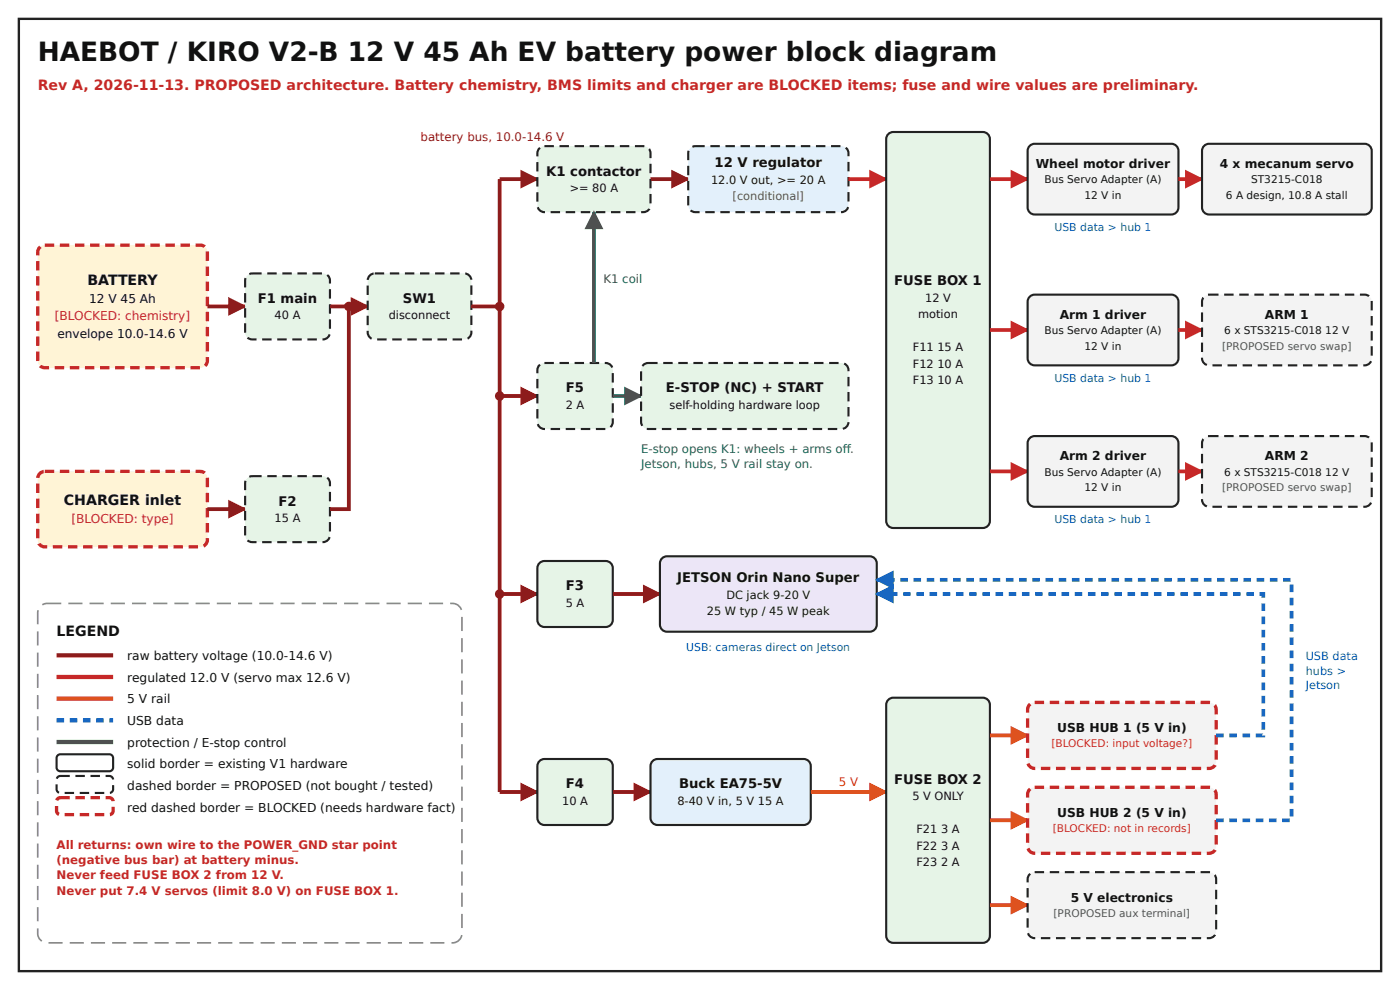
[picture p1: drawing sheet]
<svg xmlns="http://www.w3.org/2000/svg" width="297mm" height="210mm" viewBox="0 0 297 210" stroke-linecap="round" stroke-linejoin="round" font-family="sans-serif">
<path d="M4 4h289v202h-289z" fill="none" stroke="#222" stroke-width=".5"/>
<path d="M8.3 52.6l.7-.5 .5-.1h33a1.5 1.5 0 0 1 1.5 1.5v23a1.5 1.5 0 0 1-1.5 1.5h-33a1.5 1.5 0 0 1-1.5-1.5v-23z" fill="#fff4d6" stroke="#c62828" stroke-width=".7" stroke-dasharray="2 1.2" stroke-linecap="butt"/>
<path d="M44 65h8" fill="none" stroke="#8d1c1c" stroke-width=".8" stroke-linecap="butt"/>
<path d="M48.4 63l4 2-4 2z" fill="#8d1c1c"/>
<path d="M52.3 58.6l.7-.5 .5-.1h15a1.5 1.5 0 0 1 1.5 1.5v11a1.5 1.5 0 0 1-1.5 1.5h-15a1.5 1.5 0 0 1-1.5-1.5v-11z" fill="#e6f4e7" stroke="#222" stroke-width=".45" stroke-dasharray="2 1.2" stroke-linecap="butt"/>
<path d="M70 65h8" fill="none" stroke="#8d1c1c" stroke-width=".8" stroke-linecap="butt"/>
<path d="M74.4 63l4 2-4 2z" fill="#8d1c1c"/>
<path d="M78.3 58.6l.7-.5 .5-.1h19a1.5 1.5 0 0 1 1.5 1.5v11a1.5 1.5 0 0 1-1.5 1.5h-19a1.5 1.5 0 0 1-1.5-1.5v-11z" fill="#e6f4e7" stroke="#222" stroke-width=".45" stroke-dasharray="2 1.2" stroke-linecap="butt"/>
<path d="M8.3 100.6l.7-.5 .5-.1h33a1.5 1.5 0 0 1 1.5 1.5v13a1.5 1.5 0 0 1-1.5 1.5h-33a1.5 1.5 0 0 1-1.5-1.5v-13z" fill="#fff4d6" stroke="#c62828" stroke-width=".7" stroke-dasharray="2 1.2" stroke-linecap="butt"/>
<path d="M44 108h8" fill="none" stroke="#8d1c1c" stroke-width=".8" stroke-linecap="butt"/>
<path d="M48.4 106l4 2-4 2z" fill="#8d1c1c"/>
<path d="M52.3 101.6l.7-.5 .5-.1h15a1.5 1.5 0 0 1 1.5 1.5v11a1.5 1.5 0 0 1-1.5 1.5h-15a1.5 1.5 0 0 1-1.5-1.5v-11z" fill="#e6f4e7" stroke="#222" stroke-width=".45" stroke-dasharray="2 1.2" stroke-linecap="butt"/>
<path d="M74 65v43h-4" fill="none" stroke="#8d1c1c" stroke-width=".8" stroke-linecap="butt"/>
<circle cx="74" cy="65" r="1" fill="#8d1c1c"/>
<path d="M106 38v130M100 65h6" fill="none" stroke="#8d1c1c" stroke-width=".8" stroke-linecap="butt"/>
<g fill="#8d1c1c">
<circle cx="106" cy="65" r="1"/>
<circle cx="106" cy="84" r="1"/>
<circle cx="106" cy="126" r="1"/>
</g>
<path d="M106 38h8" fill="none" stroke="#8d1c1c" stroke-width=".8" stroke-linecap="butt"/>
<path d="M110.4 36l4 2-4 2z" fill="#8d1c1c"/>
<path d="M114.3 31.6l.7-.5 .5-.1h21a1.5 1.5 0 0 1 1.5 1.5v11a1.5 1.5 0 0 1-1.5 1.5h-21a1.5 1.5 0 0 1-1.5-1.5v-11z" fill="#e6f4e7" stroke="#222" stroke-width=".45" stroke-dasharray="2 1.2" stroke-linecap="butt"/>
<path d="M138 38h8" fill="none" stroke="#8d1c1c" stroke-width=".8" stroke-linecap="butt"/>
<path d="M142.4 36l4 2-4 2z" fill="#8d1c1c"/>
<path d="M146.3 31.6l.7-.5 .5-.1h31a1.5 1.5 0 0 1 1.5 1.5v11a1.5 1.5 0 0 1-1.5 1.5h-31a1.5 1.5 0 0 1-1.5-1.5v-11z" fill="#e3f0fb" stroke="#222" stroke-width=".45" stroke-dasharray="2 1.2" stroke-linecap="butt"/>
<path d="M180 38h8" fill="none" stroke="#c62828" stroke-width=".8" stroke-linecap="butt"/>
<path d="M184.4 36l4 2-4 2z" fill="#c62828"/>
<path d="M188.6 28.3l.9-.3h19a1.5 1.5 0 0 1 1.5 1.5v81a1.5 1.5 0 0 1-1.5 1.5h-19a1.5 1.5 0 0 1-1.5-1.5v-81l.1-.5z" fill="#e6f4e7" stroke="#222" stroke-width=".45"/>
<path d="M210 38h8" fill="none" stroke="#c62828" stroke-width=".8" stroke-linecap="butt"/>
<path d="M214.4 36l4 2-4 2z" fill="#c62828"/>
<path d="M218.6 30.8l.9-.3h29a1.5 1.5 0 0 1 1.5 1.5v12a1.5 1.5 0 0 1-1.5 1.5h-29a1.5 1.5 0 0 1-1.5-1.5v-12l.1-.5z" fill="#f3f3f3" stroke="#222" stroke-width=".45"/>
<path d="M250 38h5" fill="none" stroke="#c62828" stroke-width=".8" stroke-linecap="butt"/>
<path d="M251.4 36l4 2-4 2z" fill="#c62828"/>
<path d="M255.6 30.8l.9-.3h33a1.5 1.5 0 0 1 1.5 1.5v12a1.5 1.5 0 0 1-1.5 1.5h-33a1.5 1.5 0 0 1-1.5-1.5v-12l.1-.5z" fill="#f3f3f3" stroke="#222" stroke-width=".45"/>
<path d="M210 70h8" fill="none" stroke="#c62828" stroke-width=".8" stroke-linecap="butt"/>
<path d="M214.4 68l4 2-4 2z" fill="#c62828"/>
<path d="M218.6 62.8l.9-.3h29a1.5 1.5 0 0 1 1.5 1.5v12a1.5 1.5 0 0 1-1.5 1.5h-29a1.5 1.5 0 0 1-1.5-1.5v-12l.1-.5z" fill="#f3f3f3" stroke="#222" stroke-width=".45"/>
<path d="M250 70h5" fill="none" stroke="#c62828" stroke-width=".8" stroke-linecap="butt"/>
<path d="M251.4 68l4 2-4 2z" fill="#c62828"/>
<path d="M255.6 62.8l.9-.3h33a1.5 1.5 0 0 1 1.5 1.5v12a1.5 1.5 0 0 1-1.5 1.5h-33a1.5 1.5 0 0 1-1.5-1.5v-12l.1-.5z" fill="#f3f3f3" stroke="#222" stroke-width=".45" stroke-dasharray="2 1.2" stroke-linecap="butt"/>
<path d="M210 100h8" fill="none" stroke="#c62828" stroke-width=".8" stroke-linecap="butt"/>
<path d="M214.4 98l4 2-4 2z" fill="#c62828"/>
<path d="M218.6 92.8l.9-.3h29a1.5 1.5 0 0 1 1.5 1.5v12a1.5 1.5 0 0 1-1.5 1.5h-29a1.5 1.5 0 0 1-1.5-1.5v-12l.1-.5z" fill="#f3f3f3" stroke="#222" stroke-width=".45"/>
<path d="M250 100h5" fill="none" stroke="#c62828" stroke-width=".8" stroke-linecap="butt"/>
<path d="M251.4 98l4 2-4 2z" fill="#c62828"/>
<path d="M255.6 92.8l.9-.3h33a1.5 1.5 0 0 1 1.5 1.5v12a1.5 1.5 0 0 1-1.5 1.5h-33a1.5 1.5 0 0 1-1.5-1.5v-12l.1-.5z" fill="#f3f3f3" stroke="#222" stroke-width=".45" stroke-dasharray="2 1.2" stroke-linecap="butt"/>
<path d="M106 84h8" fill="none" stroke="#8d1c1c" stroke-width=".8" stroke-linecap="butt"/>
<path d="M110.4 82l4 2-4 2z" fill="#8d1c1c"/>
<path d="M114.3 77.6l.7-.5 .5-.1h13a1.5 1.5 0 0 1 1.5 1.5v11a1.5 1.5 0 0 1-1.5 1.5h-13a1.5 1.5 0 0 1-1.5-1.5v-11z" fill="#e6f4e7" stroke="#222" stroke-width=".45" stroke-dasharray="2 1.2" stroke-linecap="butt"/>
<path d="M130 84h6" fill="none" stroke="#2e7d32" stroke-width=".8" stroke-linecap="butt"/>
<path d="M132.4 82l4 2-4 2z" fill="#2e7d32"/>
<path d="M136.3 77.6l.7-.5 .5-.1h41a1.5 1.5 0 0 1 1.5 1.5v11a1.5 1.5 0 0 1-1.5 1.5h-41a1.5 1.5 0 0 1-1.5-1.5v-11z" fill="#e6f4e7" stroke="#222" stroke-width=".45" stroke-dasharray="2 1.2" stroke-linecap="butt"/>
<path d="M126 45v32" fill="none" stroke="#2e7d32" stroke-width=".8" stroke-linecap="butt"/>
<path d="M126 44.6l2 4h-4z" fill="#2e7d32"/>
<path d="M106 126h8" fill="none" stroke="#8d1c1c" stroke-width=".8" stroke-linecap="butt"/>
<path d="M110.4 124l4 2-4 2z" fill="#8d1c1c"/>
<path d="M114.3 119.6l.7-.5 .5-.1h13a1.5 1.5 0 0 1 1.5 1.5v11a1.5 1.5 0 0 1-1.5 1.5h-13a1.5 1.5 0 0 1-1.5-1.5v-11z" fill="#e6f4e7" stroke="#222" stroke-width=".45"/>
<path d="M130 126h10" fill="none" stroke="#8d1c1c" stroke-width=".8" stroke-linecap="butt"/>
<path d="M136.4 124l4 2-4 2z" fill="#8d1c1c"/>
<path d="M140.6 118.3l.9-.3h43a1.5 1.5 0 0 1 1.5 1.5v13a1.5 1.5 0 0 1-1.5 1.5h-43a1.5 1.5 0 0 1-1.5-1.5v-13l.1-.5z" fill="#ece6f7" stroke="#222" stroke-width=".45"/>
<path d="M106 168h8" fill="none" stroke="#8d1c1c" stroke-width=".8" stroke-linecap="butt"/>
<path d="M110.4 166l4 2-4 2z" fill="#8d1c1c"/>
<path d="M114.3 161.6l.7-.5 .5-.1h13a1.5 1.5 0 0 1 1.5 1.5v11a1.5 1.5 0 0 1-1.5 1.5h-13a1.5 1.5 0 0 1-1.5-1.5v-11z" fill="#e6f4e7" stroke="#222" stroke-width=".45"/>
<path d="M130 168h8" fill="none" stroke="#8d1c1c" stroke-width=".8" stroke-linecap="butt"/>
<path d="M134.4 166l4 2-4 2z" fill="#8d1c1c"/>
<path d="M138.3 161.6l.7-.5 .5-.1h31a1.5 1.5 0 0 1 1.5 1.5v11a1.5 1.5 0 0 1-1.5 1.5h-31a1.5 1.5 0 0 1-1.5-1.5v-11z" fill="#e3f0fb" stroke="#222" stroke-width=".45"/>
<path d="M172 168h16" fill="none" stroke="#e65100" stroke-width=".8" stroke-linecap="butt"/>
<path d="M184.4 166l4 2-4 2z" fill="#e65100"/>
<path d="M188.6 148.3l.9-.3h19a1.5 1.5 0 0 1 1.5 1.5v49a1.5 1.5 0 0 1-1.5 1.5h-19a1.5 1.5 0 0 1-1.5-1.5v-49l.1-.5z" fill="#e6f4e7" stroke="#222" stroke-width=".45"/>
<path d="M210 156h8" fill="none" stroke="#e65100" stroke-width=".8" stroke-linecap="butt"/>
<path d="M214.4 154l4 2-4 2z" fill="#e65100"/>
<path d="M218.6 149.3l.9-.3h37a1.5 1.5 0 0 1 1.5 1.5v11a1.5 1.5 0 0 1-1.5 1.5h-37a1.5 1.5 0 0 1-1.5-1.5v-11l.1-.5z" fill="#f3f3f3" stroke="#c62828" stroke-width=".7" stroke-dasharray="2 1.2" stroke-linecap="butt"/>
<path d="M210 174h8" fill="none" stroke="#e65100" stroke-width=".8" stroke-linecap="butt"/>
<path d="M214.4 172l4 2-4 2z" fill="#e65100"/>
<path d="M218.6 167.3l.9-.3h37a1.5 1.5 0 0 1 1.5 1.5v11a1.5 1.5 0 0 1-1.5 1.5h-37a1.5 1.5 0 0 1-1.5-1.5v-11l.1-.5z" fill="#f3f3f3" stroke="#c62828" stroke-width=".7" stroke-dasharray="2 1.2" stroke-linecap="butt"/>
<path d="M210 192h8" fill="none" stroke="#e65100" stroke-width=".8" stroke-linecap="butt"/>
<path d="M214.4 190l4 2-4 2z" fill="#e65100"/>
<path d="M218.6 185.3l.9-.3h37a1.5 1.5 0 0 1 1.5 1.5v11a1.5 1.5 0 0 1-1.5 1.5h-37a1.5 1.5 0 0 1-1.5-1.5v-11l.1-.5z" fill="#f3f3f3" stroke="#222" stroke-width=".45" stroke-dasharray="2 1.2" stroke-linecap="butt"/>
<path d="M258 156h10v-30h-82" fill="none" stroke="#1565c0" stroke-width=".8" stroke-dasharray="1.6 1.2" stroke-linecap="butt"/>
<path d="M185.6 126l4-2v4z" fill="#1565c0"/>
<path d="M258 174h16v-51h-88" fill="none" stroke="#1565c0" stroke-width=".8" stroke-dasharray="1.6 1.2" stroke-linecap="butt"/>
<path d="M185.6 123l4-2v4z" fill="#1565c0"/>
<path d="M8.6 128.6l.9-.5 .5-.1h86a2 2 0 0 1 2 2v68a2 2 0 0 1-2 2h-86a2 2 0 0 1-2-2v-68l.1-.5z" fill="none" stroke="#888" stroke-width=".35" stroke-dasharray="3 1.5" stroke-linecap="butt"/>
<path d="M12 139h12" fill="none" stroke="#8d1c1c" stroke-width=".9" stroke-linecap="butt"/>
<path d="M12 143.6h12" fill="none" stroke="#c62828" stroke-width=".9" stroke-linecap="butt"/>
<path d="M12 148.2h12" fill="none" stroke="#e65100" stroke-width=".9" stroke-linecap="butt"/>
<path d="M12 152.8h12" fill="none" stroke="#1565c0" stroke-width=".9" stroke-dasharray="1.6 1.2" stroke-linecap="butt"/>
<path d="M12 157.4h12" fill="none" stroke="#2e7d32" stroke-width=".9" stroke-linecap="butt"/>
<path d="M12.2 160.2l.6-.2h10.4a.8 .8 0 0 1 .8 .8v2a.8 .8 0 0 1-.8 .8h-10.4a.8 .8 0 0 1-.8-.8v-2z" fill="#fff" stroke="#222" stroke-width=".45"/>
<path d="M12.2 164.8l.6-.2h10.4a.8 .8 0 0 1 .8 .8v2a.8 .8 0 0 1-.8 .8h-10.4a.8 .8 0 0 1-.8-.8v-2z" fill="#fff" stroke="#222" stroke-width=".45" stroke-dasharray="2 1.2" stroke-linecap="butt"/>
<path d="M12.2 169.4l.6-.2h10.4a.8 .8 0 0 1 .8 .8v2a.8 .8 0 0 1-.8 .8h-10.4a.8 .8 0 0 1-.8-.8v-2z" fill="#fff" stroke="#c62828" stroke-width=".7" stroke-dasharray="2 1.2" stroke-linecap="butt"/>
<text font-size="5.6" fill="#111" x="8" y="13">HAEBOT / KIRO V2-B 12 V 45 Ah EV battery power block diagram</text>
<text font-size="3" fill="#c62828" x="8" y="19">Rev A, 2026-11-13. PROPOSED architecture. Battery chemistry, BMS limits and charger are BLOCKED items; fuse and wire values are preliminary.</text>
<g font-size="3" fill="#111">
<text x="18.5" y="60.4">BATTERY</text>
<text x="13.6" y="107.2">CHARGER inlet</text>
<text x="12" y="135">LEGEND</text>
</g>
<g font-size="2.8" fill="#111">
<text x="151.6" y="35.5">12 V regulator</text>
<text x="115.9" y="37.2">K1 contactor</text>
<text x="54.7" y="64.2">F1 main</text>
<text x="85.5" y="64.2">SW1</text>
<text x="189.7" y="60.5">FUSE BOX 1</text>
<text x="120.1" y="83.2">F5</text>
<text x="141.3" y="83.2">E-STOP (NC) + START</text>
<text x="59.1" y="107.2">F2</text>
<text x="120.1" y="125.2">F3</text>
<text x="143.7" y="123.5">JETSON Orin Nano Super</text>
<text x="120.1" y="167.2">F4</text>
<text x="144.1" y="167.2">Buck EA75-5V</text>
<text x="189.7" y="166.2">FUSE BOX 2</text>
</g>
<g font-size="2.6" fill="#111">
<text x="219.7" y="35.7">Wheel motor driver</text>
<text x="258.8" y="35.7">4 x mecanum servo</text>
<text x="18.9" y="64.2">12 V 45 Ah</text>
<text x="12.2" y="71.7">envelope 10.0-14.6 V</text>
<text x="224.8" y="67.7">Arm 1 driver</text>
<text x="268.3" y="67.7">ARM 1</text>
<text x="224.8" y="97.7">Arm 2 driver</text>
<text x="268.3" y="97.7">ARM 2</text>
<text x="27" y="140">raw battery voltage (10.0-14.6 V)</text>
<text x="27" y="144.6">regulated 12.0 V (servo max 12.6 V)</text>
<text x="27" y="149.2">5 V rail</text>
<text x="27" y="153.8">USB data</text>
<text x="224.2" y="155.3">USB HUB 1 (5 V in)</text>
<text x="27" y="158.4">protection / E-stop control</text>
<text x="27" y="163">solid border = existing V1 hardware</text>
<text x="27" y="167.6">dashed border = PROPOSED (not bought / tested)</text>
<text x="27" y="172.2">red dashed border = BLOCKED (needs hardware fact)</text>
<text x="224.2" y="173.3">USB HUB 2 (5 V in)</text>
<text x="227.1" y="191.3">5 V electronics</text>
</g>
<g font-size="2.6" fill="#c62828">
<text x="11.6" y="67.9">[BLOCKED: chemistry]</text>
<text x="15.1" y="110.9">[BLOCKED: type]</text>
</g>
<text font-size="2.5" fill="#8d1c1c" x="89.2" y="30">battery bus, 10.0-14.6 V</text>
<g font-size="2.5" fill="#2e7d32">
<text x="128" y="60">K1 coil</text>
<text x="136" y="96">E-stop opens K1: wheels + arms off.</text>
<text x="136" y="99.3">Jetson, hubs, 5 V rail stay on.</text>
</g>
<text font-size="2.5" fill="#e65100" x="178" y="166.8">5 V</text>
<g font-size="2.5" fill="#c62828">
<text x="12" y="180">All returns: own wire to the POWER_GND star point</text>
<text x="12" y="183.2">(negative bus bar) at battery minus.</text>
<text x="12" y="186.5">Never feed FUSE BOX 2 from 12 V.</text>
<text x="12" y="189.8">Never put 7.4 V servos (limit 8.0 V) on FUSE BOX 1.</text>
</g>
<g font-size="2.4" fill="#111">
<text x="120.9" y="40.7">&gt;= 80 A</text>
<text x="150.8" y="39">12.0 V out, &gt;= 20 A</text>
<text x="196.3" y="64">12 V</text>
<text x="58.3" y="67.7">40 A</text>
<text x="82.5" y="67.7">disconnect</text>
<text x="194.8" y="67.5">motion</text>
<text x="193.6" y="74.5">F11 15 A</text>
<text x="193.6" y="78">F12 10 A</text>
<text x="193.6" y="81.5">F13 10 A</text>
<text x="120" y="86.7">2 A</text>
<text x="142" y="86.7">self-holding hardware loop</text>
<text x="58.3" y="110.7">15 A</text>
<text x="120" y="128.7">5 A</text>
<text x="150" y="130.5">25 W typ / 45 W peak</text>
<text x="154.1" y="127">DC jack 9-20 V</text>
<text x="119.3" y="170.7">10 A</text>
<text x="143.7" y="170.7">8-40 V in, 5 V 15 A</text>
<text x="193.5" y="169.7">5 V ONLY</text>
<text x="194.4" y="176.7">F21 3 A</text>
<text x="194.4" y="180.2">F22 3 A</text>
<text x="194.4" y="183.7">F23 2 A</text>
</g>
<text font-size="2.4" fill="#555" x="155.4" y="42.5">[conditional]</text>
<g font-size="2.4" fill="#1565c0">
<text x="277" y="140">USB data</text>
<text x="277" y="143.1">hubs &gt;</text>
<text x="277" y="146.2">Jetson</text>
</g>
<g font-size="2.3" fill="#1565c0">
<text x="223.7" y="49">USB data &gt; hub 1</text>
<text x="223.7" y="81">USB data &gt; hub 1</text>
<text x="223.7" y="111">USB data &gt; hub 1</text>
<text x="145.6" y="138">USB: cameras direct on Jetson</text>
</g>
<g font-size="2.2" fill="#111">
<text x="221.6" y="38.9">Bus Servo Adapter (A)</text>
<text x="265.4" y="38.9">ST3215-C018</text>
<text x="230.1" y="42.2">12 V in</text>
<text x="260.1" y="42.2">6 A design, 10.8 A stall</text>
<text x="221.6" y="70.9">Bus Servo Adapter (A)</text>
<text x="259.7" y="70.9">6 x STS3215-C018 12 V</text>
<text x="230.1" y="74.2">12 V in</text>
<text x="221.6" y="100.9">Bus Servo Adapter (A)</text>
<text x="259.7" y="100.9">6 x STS3215-C018 12 V</text>
<text x="230.1" y="104.2">12 V in</text>
</g>
<g font-size="2.2" fill="#555">
<text x="259.3" y="74.2">[PROPOSED servo swap]</text>
<text x="259.3" y="104.2">[PROPOSED servo swap]</text>
<text x="223.5" y="194.5">[PROPOSED aux terminal]</text>
</g>
<g font-size="2.2" fill="#c62828">
<text x="223.1" y="158.5">[BLOCKED: input voltage?]</text>
<text x="223.3" y="176.5">[BLOCKED: not in records]</text>
</g>
</svg>
